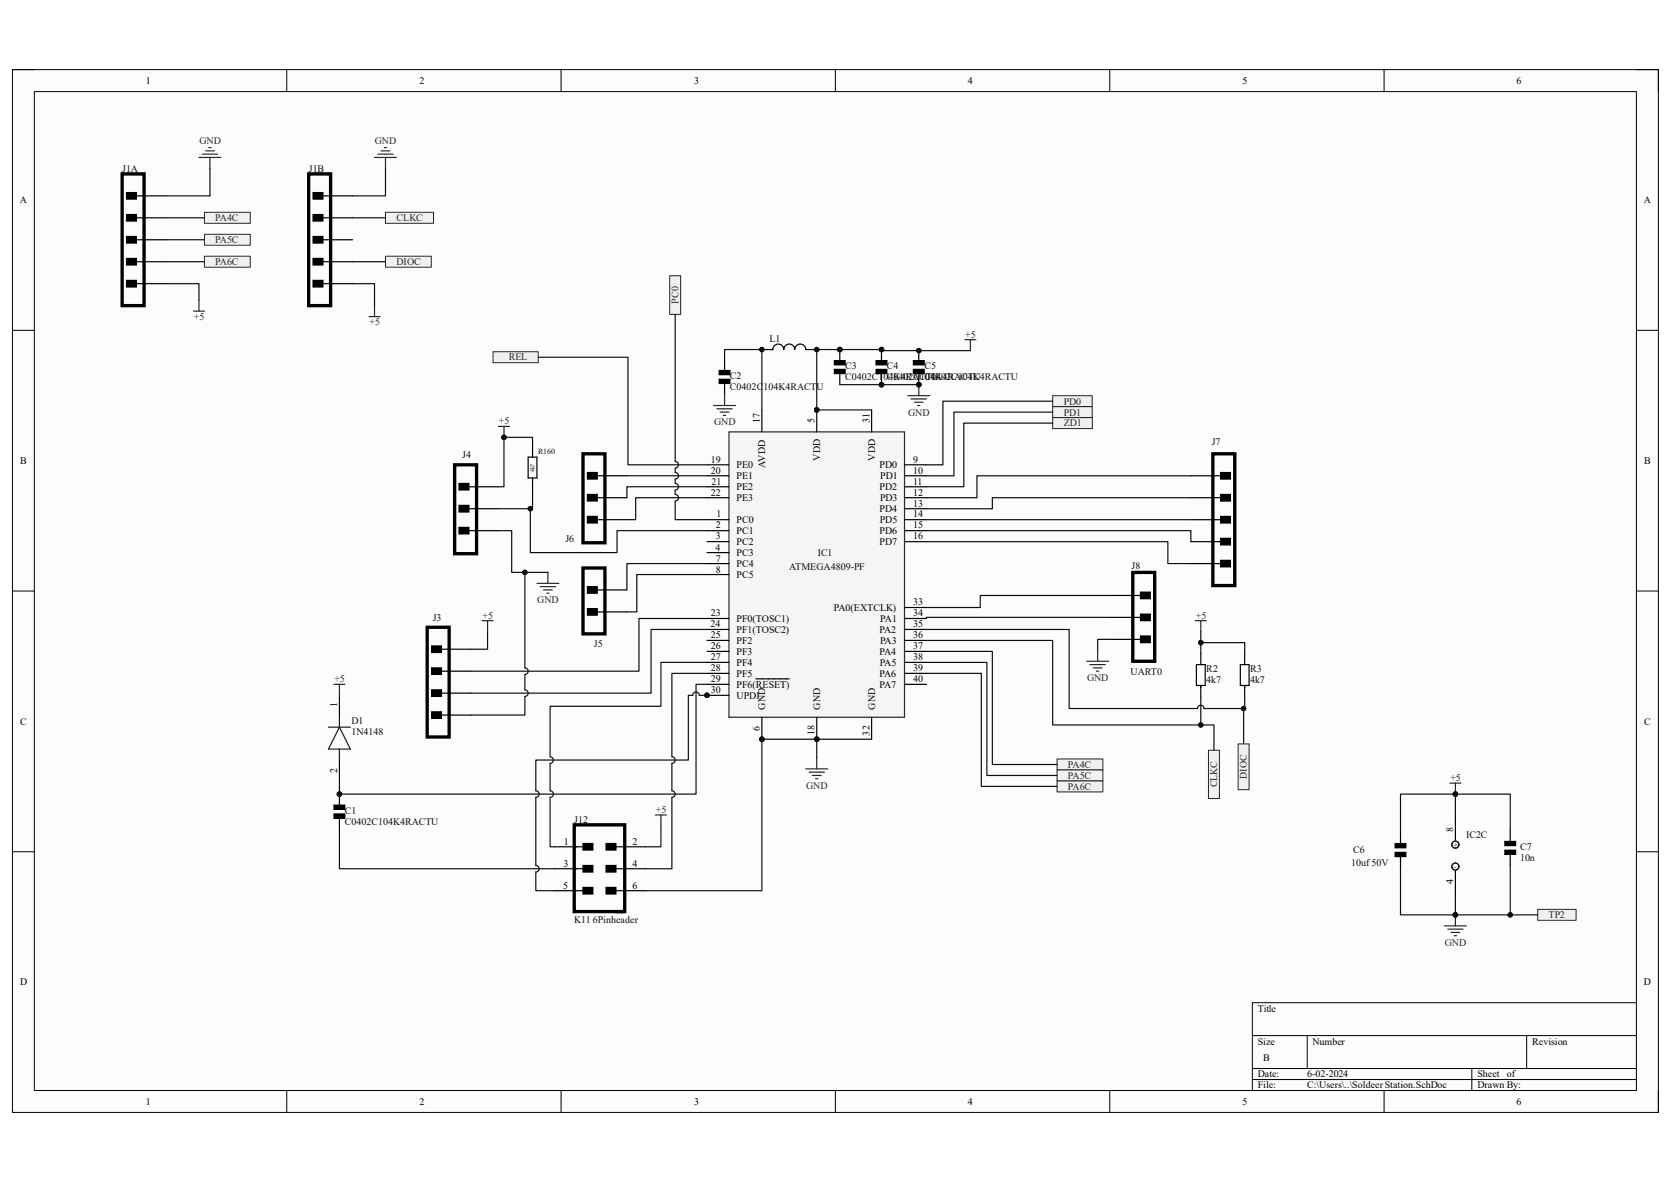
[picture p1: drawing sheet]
<svg xmlns="http://www.w3.org/2000/svg" width="297mm" height="210mm" viewBox="0 0 297 210" stroke-linecap="round" stroke-linejoin="round" font-family="sans-serif">
<path d="M2.2 12.4h292.6v185.3h-292.6z" fill-rule="evenodd" fill="#fcfcfc"/>
<path d="M2.2 12.4h292.6v185.3h-292.6z" fill="none" stroke="#000" stroke-width=".18"/>
<path d="M6.1 16.3h284.8v177.5h-284.8z" fill-rule="evenodd" fill="#fcfcfc"/>
<g fill="none" stroke="#000" stroke-width=".18">
<path d="M2.2 12.4h3.9M6.1 16.3h284.8v177.5h-284.8zM51 12.4v3.9M99.7 12.4v3.9M148.5 12.4v3.9M197.3 12.4v3.9M246 12.4v3.9M290.9 12.4h3.9v3.9M2.2 58.7h3.9M290.9 58.7h3.9M127.8 65.8h2v.8h-2zM127.8 67.4h2v.8h-2z"/>
<path d="M2.2 105h3.9M290.9 105h3.9M2.2 151.3h3.9M290.9 151.3h3.9M290.9 178.2h-68.3v15.6M51 193.8v3.9M99.7 193.8v3.9M148.5 193.8v3.9M197.3 193.8v3.9M222.6 184h68.3M222.6 189.9h68.3M222.6 191.8h68.3"/>
<path d="M232.4 184v5.9M246 193.8v3.9M261.6 189.9v3.9M271.4 184v5.9M294.8 193.8v3.9"/>
</g>
<path d="M128.8 63.9v1.9M128.8 66v.4M128.8 67.6v.4M128.8 68.2v1.9M136.4 62.1h1a.98 .98 0 0 1 .9-1 .98 .98 0 0 1 1 1 .97 .97 0 0 1 1-1 .97 .97 0 0 1 1 1 .98 .98 0 0 1 .9-1 .98 .98 0 0 1 1 1h1" fill="none" stroke="#000" stroke-width=".21"/>
<g fill="#000">
<path d="M127.8 65.8h2v.8h-2z" fill-rule="evenodd"/>
<path d="M127.8 67.4h2v.8h-2z" fill-rule="evenodd"/>
</g>
<circle cx="149.3" cy="62.1" r=".39" fill="#0e0e0e"/>
<circle cx="149.3" cy="62.1" r=".39" fill="none" stroke="#0e0e0e" stroke-width=".18"/>
<path d="M149.3 62.1v2M149.3 66.4v1.9" fill="none" stroke="#000" stroke-width=".21"/>
<circle cx="149.3" cy="62.1" r=".39" fill="#0e0e0e"/>
<circle cx="149.3" cy="62.1" r=".39" fill="none" stroke="#0e0e0e" stroke-width=".18"/>
<path d="M149.3 64.3v.3M149.3 65.8v.4" fill="none" stroke="#000" stroke-width=".21"/>
<g fill="#000">
<path d="M148.3 64.1h1.9v.7h-1.9z" fill-rule="evenodd"/>
<path d="M148.3 65.6h1.9v.8h-1.9z" fill-rule="evenodd"/>
</g>
<path d="M148.3 64.1h1.9v.7h-1.9zM148.3 65.6h1.9v.8h-1.9z" fill="none" stroke="#000" stroke-width=".18"/>
<circle cx="156.7" cy="62.1" r=".39" fill="#0e0e0e"/>
<circle cx="156.7" cy="62.1" r=".39" fill="none" stroke="#0e0e0e" stroke-width=".18"/>
<circle cx="156.7" cy="68.3" r=".39" fill="#0e0e0e"/>
<circle cx="156.7" cy="68.3" r=".39" fill="none" stroke="#0e0e0e" stroke-width=".18"/>
<path d="M156.7 62.1v2" fill="none" stroke="#000" stroke-width=".21"/>
<circle cx="156.7" cy="62.1" r=".39" fill="#0e0e0e"/>
<circle cx="156.7" cy="62.1" r=".39" fill="none" stroke="#0e0e0e" stroke-width=".18"/>
<path d="M156.7 66.4v1.9" fill="none" stroke="#000" stroke-width=".21"/>
<circle cx="156.7" cy="68.3" r=".39" fill="#0e0e0e"/>
<circle cx="156.7" cy="68.3" r=".39" fill="none" stroke="#0e0e0e" stroke-width=".18"/>
<path d="M156.7 64.3v.3M156.7 65.8v.4" fill="none" stroke="#000" stroke-width=".21"/>
<g fill="#000">
<path d="M155.7 65.6h2v.8h-2z" fill-rule="evenodd"/>
<path d="M155.7 64.1h2v.7h-2z" fill-rule="evenodd"/>
</g>
<path d="M155.7 65.6h2v.8h-2zM155.7 64.1h2v.7h-2z" fill="none" stroke="#000" stroke-width=".18"/>
<circle cx="163.3" cy="68.3" r=".39" fill="#0e0e0e"/>
<circle cx="163.3" cy="68.3" r=".39" fill="none" stroke="#0e0e0e" stroke-width=".18"/>
<path d="M163.3 62.1v2M163.3 66.4v1.9" fill="none" stroke="#000" stroke-width=".21"/>
<circle cx="163.3" cy="68.3" r=".39" fill="#0e0e0e"/>
<circle cx="163.3" cy="68.3" r=".39" fill="none" stroke="#0e0e0e" stroke-width=".18"/>
<g fill="none" stroke="#000" stroke-width=".21">
<path d="M94.7 79.3v1.9M163.3 64.3v.3M163.3 65.8v.4M81.6 85.9h1.7v1.2h-1.7zM81.6 89.8h1.7v1.2h-1.7zM81.6 93.7h1.7v1.2h-1.7zM83.3 86.5h5.3M83.3 90.4h5.3M83.3 94.3h5.3M93.9 81.2h1.5v3.7h-1.5zM94.7 84.9v2.2M104.4 84h1.8v1.1h-1.8z"/>
<path d="M104.4 87.9h1.8v1.1h-1.8zM104.4 91.8h1.8v1.1h-1.8zM106.2 84.5h5.2M106.2 88.4h5.2M106.2 92.3h5.2M76.7 114.8h1.8v1.1h-1.8zM76.7 118.7h1.8v1.1h-1.8zM78.5 115.4h5.2M78.5 119.3h5.2M104.4 104.2h1.8v1.2h-1.8zM104.4 108.1h1.8v1.2h-1.8zM106.2 104.8h5.2"/>
<path d="M106.2 108.7h5.2M76.7 122.6h1.8v1.1h-1.8zM76.7 126.5h1.8v1.1h-1.8zM78.5 123.2h5.2M78.5 127.1h5.2"/>
</g>
<g fill="#000">
<path d="M162.3 65.6h2v.8h-2z" fill-rule="evenodd"/>
<path d="M162.3 64.1h2v.7h-2z" fill-rule="evenodd"/>
<path d="M81.6 85.9h1.7v1.2h-1.7z" fill-rule="evenodd"/>
<path d="M81.6 89.8h1.7v1.2h-1.7z" fill-rule="evenodd"/>
<path d="M81.6 93.7h1.7v1.2h-1.7z" fill-rule="evenodd"/>
<path d="M104.4 84h1.8v1.1h-1.8z" fill-rule="evenodd"/>
<path d="M104.4 87.9h1.8v1.1h-1.8z" fill-rule="evenodd"/>
<path d="M104.4 91.8h1.8v1.1h-1.8z" fill-rule="evenodd"/>
<path d="M76.7 114.8h1.8v1.1h-1.8z" fill-rule="evenodd"/>
<path d="M76.7 118.7h1.8v1.1h-1.8z" fill-rule="evenodd"/>
<path d="M104.4 104.2h1.8v1.2h-1.8z" fill-rule="evenodd"/>
<path d="M104.4 108.1h1.8v1.2h-1.8z" fill-rule="evenodd"/>
<path d="M76.7 122.6h1.8v1.1h-1.8z" fill-rule="evenodd"/>
<path d="M76.7 126.5h1.8v1.1h-1.8z" fill-rule="evenodd"/>
</g>
<path d="M162.3 65.6h2v.8h-2zM162.3 64.1h2v.7h-2z" fill="none" stroke="#000" stroke-width=".18"/>
<path d="M88.6 75.8h2M89.6 75.8v1.9M126.8 72.1h3.9M127.4 72.6h2.8M128 73.2h1.6M128.6 73.8h.4M128.8 70.1v2M171.5 60.4h2M172.5 60.4v1.9" fill="none" stroke="#262626" stroke-width=".21"/>
<path d="M80.8 82.6h3.9v15.8h-3.9zM103.6 80.6h3.9v15.8h-3.9zM75.9 111.5h3.9v19.5h-3.9zM103.6 100.9h3.9v11.7h-3.9z" fill="none" stroke="#000" stroke-width=".59"/>
<circle cx="89.6" cy="77.7" r=".39" fill="#0e0e0e"/>
<circle cx="89.6" cy="77.7" r=".39" fill="none" stroke="#0e0e0e" stroke-width=".18"/>
<path d="M85.7 110.3h1.9M86.7 110.3v1.9M59.4 121.6h1.9M60.3 121.6v1.9" fill="none" stroke="#262626" stroke-width=".21"/>
<circle cx="60.3" cy="141.1" r=".39" fill="#0e0e0e"/>
<circle cx="60.3" cy="141.1" r=".39" fill="none" stroke="#0e0e0e" stroke-width=".18"/>
<path d="M60.3 141.1v1.9M60.3 145.4v1.9" fill="none" stroke="#000" stroke-width=".21"/>
<circle cx="60.3" cy="141.1" r=".39" fill="#0e0e0e"/>
<circle cx="60.3" cy="141.1" r=".39" fill="none" stroke="#0e0e0e" stroke-width=".18"/>
<g fill="none" stroke="#000" stroke-width=".21">
<path d="M211.7 96.2h5.2M211.7 92.3h5.2M211.7 88.4h5.2M211.7 84.5h5.2M216.9 99.6h1.8v1.1h-1.8zM216.9 95.7h1.8v1.1h-1.8zM216.9 91.8h1.8v1.1h-1.8zM216.9 87.9h1.8v1.1h-1.8zM216.9 84h1.8v1.1h-1.8zM197.4 113.6h5.3M197.4 109.7h5.3M197.4 105.8h5.3"/>
<path d="M202.7 113h1.8v1.2h-1.8zM202.7 109.1h1.8v1.2h-1.8zM202.7 105.2h1.8v1.2h-1.8zM211.7 100.1h5.2M60.3 143.2v.4M60.3 144.8v.4M98.6 150.5h5M98.6 154.4h5M98.6 158.3h5.2M103.6 157.7h1.8v1.1h-1.8zM103.6 153.8h1.8v1.1h-1.8zM103.6 149.9h1.8v1.1h-1.8z"/>
<path d="M107.7 149.9h1.8v1.1h-1.8zM107.7 153.8h1.8v1.1h-1.8zM107.7 157.7h1.8v1.1h-1.8zM109.5 150.5h5.2M109.5 154.4h5.2M109.5 158.3h5.2M109.5 162.2h1.3"/>
</g>
<g fill="#000">
<path d="M216.9 99.6h1.8v1.1h-1.8z" fill-rule="evenodd"/>
<path d="M216.9 95.7h1.8v1.1h-1.8z" fill-rule="evenodd"/>
<path d="M216.9 91.8h1.8v1.1h-1.8z" fill-rule="evenodd"/>
<path d="M216.9 87.9h1.8v1.1h-1.8z" fill-rule="evenodd"/>
<path d="M216.9 84h1.8v1.1h-1.8z" fill-rule="evenodd"/>
<path d="M202.7 113h1.8v1.2h-1.8z" fill-rule="evenodd"/>
<path d="M202.7 109.1h1.8v1.2h-1.8z" fill-rule="evenodd"/>
<path d="M202.7 105.2h1.8v1.2h-1.8z" fill-rule="evenodd"/>
<path d="M59.4 143h1.9v.8h-1.9z" fill-rule="evenodd"/>
<path d="M59.4 144.6h1.9v.8h-1.9z" fill-rule="evenodd"/>
<path d="M103.6 157.7h1.8v1.1h-1.8z" fill-rule="evenodd"/>
<path d="M103.6 153.8h1.8v1.1h-1.8z" fill-rule="evenodd"/>
<path d="M103.6 149.9h1.8v1.1h-1.8z" fill-rule="evenodd"/>
<path d="M107.7 149.9h1.8v1.1h-1.8z" fill-rule="evenodd"/>
<path d="M107.7 153.8h1.8v1.1h-1.8z" fill-rule="evenodd"/>
<path d="M107.7 157.7h1.8v1.1h-1.8z" fill-rule="evenodd"/>
</g>
<path d="M59.4 143h1.9v.8h-1.9zM59.4 144.6h1.9v.8h-1.9z" fill="none" stroke="#000" stroke-width=".18"/>
<g fill="none" stroke="#262626" stroke-width=".21">
<path d="M161.4 70.3h3.9M161.9 70.9h2.8M162.5 71.5h1.6M163.1 72.1h.4M163.3 68.3v2M193.2 117.5h3.9M193.7 118.1h2.8M194.3 118.7h1.6M194.9 119.3h.4M195.1 115.5v2M143.2 136.6h3.9M143.8 137.2h2.7"/>
<path d="M144.4 137.8h1.5M145 138.4h.4M145.2 134.7v1.9M116.5 144.8h1.9M117.5 144.8v2"/>
</g>
<path d="M215.6 80.6h3.9v23.4h-3.9zM201.3 101.7h3.9v15.8h-3.9zM102.1 146.6h8.9v15.4h-8.9z" fill="none" stroke="#000" stroke-width=".59"/>
<circle cx="163.3" cy="68.3" r=".39" fill="#0e0e0e"/>
<circle cx="163.3" cy="68.3" r=".39" fill="none" stroke="#0e0e0e" stroke-width=".18"/>
<path d="M187.9 134.9h8.1v1.9h-8.1z" fill-rule="evenodd" fill="#f0f0f0"/>
<path d="M187.9 134.9h8.1v1.9h-8.1z" fill="none" stroke="#262626" stroke-width=".18"/>
<path d="M187.9 136.8h8.1v2h-8.1z" fill-rule="evenodd" fill="#f0f0f0"/>
<path d="M187.9 136.8h8.1v2h-8.1z" fill="none" stroke="#262626" stroke-width=".18"/>
<path d="M187.9 138.8h8.1v1.9h-8.1z" fill-rule="evenodd" fill="#f0f0f0"/>
<path d="M187.9 138.8h8.1v1.9h-8.1z" fill="none" stroke="#262626" stroke-width=".18"/>
<path d="M187.1 70.3h7v2h-7z" fill-rule="evenodd" fill="#f0f0f0"/>
<path d="M187.1 70.3h7v2h-7z" fill="none" stroke="#262626" stroke-width=".18"/>
<path d="M187.1 72.3h7v1.9h-7z" fill-rule="evenodd" fill="#f0f0f0"/>
<path d="M187.1 72.3h7v1.9h-7z" fill="none" stroke="#262626" stroke-width=".18"/>
<path d="M187.1 74.2h7.1v1.9h-7.1z" fill-rule="evenodd" fill="#f0f0f0"/>
<path d="M187.1 74.2h7.1v1.9h-7.1z" fill="none" stroke="#262626" stroke-width=".18"/>
<path d="M212.5 110.3h1.9M213.4 110.3v1.9" fill="none" stroke="#262626" stroke-width=".21"/>
<path d="M212.7 118.1h1.5v3.7h-1.5zM213.4 116.1v2M220.5 118.1h1.5v3.7h-1.5zM221.2 116.1v2M213.4 121.8v2.1M221.2 121.8v2.1" fill="none" stroke="#000" stroke-width=".21"/>
<path d="M214.8 133.3h1.9v8.6h-1.9z" fill-rule="evenodd" fill="#f0f0f0"/>
<path d="M214.8 133.3h1.9v8.6h-1.9z" fill="none" stroke="#262626" stroke-width=".18"/>
<path d="M220.1 132.2h1.9v8.1h-1.9z" fill-rule="evenodd" fill="#f0f0f0"/>
<path d="M220.1 132.2h1.9v8.1h-1.9z" fill="none" stroke="#262626" stroke-width=".18"/>
<path d="M87.6 62.5h8.1v1.9h-8.1z" fill-rule="evenodd" fill="#f0f0f0"/>
<path d="M87.6 62.5h8.1v1.9h-8.1z" fill="none" stroke="#262626" stroke-width=".18"/>
<circle cx="145.2" cy="72.8" r=".39" fill="#0e0e0e"/>
<circle cx="145.2" cy="72.8" r=".39" fill="none" stroke="#0e0e0e" stroke-width=".18"/>
<circle cx="125.7" cy="123.5" r=".39" fill="#0e0e0e"/>
<circle cx="125.7" cy="123.5" r=".39" fill="none" stroke="#0e0e0e" stroke-width=".18"/>
<circle cx="135.4" cy="131.3" r=".39" fill="#0e0e0e"/>
<circle cx="135.4" cy="131.3" r=".39" fill="none" stroke="#0e0e0e" stroke-width=".18"/>
<circle cx="145.2" cy="131.3" r=".39" fill="#0e0e0e"/>
<circle cx="145.2" cy="131.3" r=".39" fill="none" stroke="#0e0e0e" stroke-width=".18"/>
<path d="M129.6 76.7h31.2v50.7h-31.2z" fill-rule="evenodd" fill="#f5f5f5"/>
<path d="M129.6 76.7h31.2v50.7h-31.2z" fill="none" stroke="#262626" stroke-width=".21"/>
<path d="M135.4 72.8v3.9M145.2 72.8v3.9" fill="none" stroke="#000" stroke-width=".21"/>
<circle cx="145.2" cy="72.8" r=".39" fill="#0e0e0e"/>
<circle cx="145.2" cy="72.8" r=".39" fill="none" stroke="#0e0e0e" stroke-width=".18"/>
<g fill="none" stroke="#000" stroke-width=".21">
<path d="M154.9 72.8v3.9M125.7 92.3h3.9M125.7 94.3h3.9M125.7 96.2h3.9M125.7 98.2h3.9M125.7 82.6h3.9M125.7 84.5h3.9M125.7 86.5h3.9M125.7 88.4h3.9M160.8 92.3h3.9M160.8 94.3h3.9M160.8 96.2h3.9"/>
<path d="M160.8 82.6h3.9M160.8 84.5h3.9M160.8 86.5h3.9M160.8 88.4h3.9M160.8 90.4h3.9M125.7 100.1h3.9M125.7 102.1h3.9M125.7 123.5h3.9"/>
</g>
<circle cx="125.7" cy="123.5" r=".39" fill="#0e0e0e"/>
<circle cx="125.7" cy="123.5" r=".39" fill="none" stroke="#0e0e0e" stroke-width=".18"/>
<g fill="none" stroke="#000" stroke-width=".21">
<path d="M125.7 109.9h3.9M125.7 111.8h3.9M125.7 113.8h3.9M125.7 115.7h3.9M125.7 117.7h3.9M125.7 119.6h3.9M160.8 109.9h3.9M160.8 111.8h3.9M160.8 113.8h3.9M160.8 115.7h3.9M160.8 117.7h3.9M160.8 119.6h3.9"/>
<path d="M160.8 107.9h3.9M125.7 121.6h3.9M134.4 120.6h5.9M135.4 127.4v3.9M160.8 121.6h3.9"/>
</g>
<circle cx="135.4" cy="131.3" r=".39" fill="#0e0e0e"/>
<circle cx="135.4" cy="131.3" r=".39" fill="none" stroke="#0e0e0e" stroke-width=".18"/>
<path d="M145.2 127.4v3.9" fill="none" stroke="#000" stroke-width=".21"/>
<circle cx="145.2" cy="131.3" r=".39" fill="#0e0e0e"/>
<circle cx="145.2" cy="131.3" r=".39" fill="none" stroke="#0e0e0e" stroke-width=".18"/>
<path d="M154.9 127.4v3.9" fill="none" stroke="#000" stroke-width=".21"/>
<path d="M119 49h2v6.9h-2z" fill-rule="evenodd" fill="#f0f0f0"/>
<path d="M119 49h2v6.9h-2z" fill="none" stroke="#262626" stroke-width=".18"/>
<path d="M95.4 103.6h3.9M96 104.2h2.8M96.6 104.8h1.6M97.2 105.4h.4M97.4 101.7v1.9M257.7 139.1h2M258.7 139.1v2" fill="none" stroke="#262626" stroke-width=".21"/>
<path d="M248.9 147.9v2M248.9 150.1v.4M248.9 151.6v.4M248.9 152.2v2M268.4 147.5v2M268.4 149.7v.4M268.4 151.2v.4M268.4 151.8v2" fill="none" stroke="#000" stroke-width=".21"/>
<g fill="#000">
<path d="M248 149.9h1.9v.8h-1.9z" fill-rule="evenodd"/>
<path d="M248 151.4h1.9v.8h-1.9z" fill-rule="evenodd"/>
<path d="M267.5 149.5h1.9v.8h-1.9z" fill-rule="evenodd"/>
<path d="M267.5 151h1.9v.8h-1.9z" fill-rule="evenodd"/>
</g>
<path d="M248 149.9h1.9v.8h-1.9zM248 151.4h1.9v.8h-1.9zM267.5 149.5h1.9v.8h-1.9zM267.5 151h1.9v.8h-1.9z" fill="none" stroke="#000" stroke-width=".18"/>
<circle cx="258.7" cy="141.1" r=".39" fill="#0e0e0e"/>
<circle cx="258.7" cy="141.1" r=".39" fill="none" stroke="#0e0e0e" stroke-width=".18"/>
<path d="M273.3 161.6h6.8v1.9h-6.8z" fill-rule="evenodd" fill="#f0f0f0"/>
<path d="M273.3 161.6h6.8v1.9h-6.8z" fill="none" stroke="#262626" stroke-width=".18"/>
<path d="M256.7 164.5h3.9M257.3 165.1h2.8M257.9 165.7h1.6M258.5 166.3h.4M258.7 162.5v2" fill="none" stroke="#262626" stroke-width=".21"/>
<circle cx="258.7" cy="162.5" r=".39" fill="#0e0e0e"/>
<circle cx="258.7" cy="162.5" r=".39" fill="none" stroke="#0e0e0e" stroke-width=".18"/>
<path d="M21.7 30.9h3.9v23.4h-3.9zM54.9 30.9h3.9v23.4h-3.9z" fill="none" stroke="#000" stroke-width=".59"/>
<g fill="#000">
<path d="M22.5 34.2h1.7v1.2h-1.7z" fill-rule="evenodd"/>
<path d="M22.5 38.1h1.7v1.2h-1.7z" fill-rule="evenodd"/>
<path d="M55.6 34.2h1.8v1.2h-1.8z" fill-rule="evenodd"/>
<path d="M55.6 38.1h1.8v1.2h-1.8z" fill-rule="evenodd"/>
<path d="M22.5 42h1.7v1.2h-1.7z" fill-rule="evenodd"/>
<path d="M22.5 45.9h1.7v1.2h-1.7z" fill-rule="evenodd"/>
<path d="M22.5 49.8h1.7v1.2h-1.7z" fill-rule="evenodd"/>
<path d="M55.6 42h1.8v1.2h-1.8z" fill-rule="evenodd"/>
<path d="M55.6 45.9h1.8v1.2h-1.8z" fill-rule="evenodd"/>
<path d="M55.6 49.8h1.8v1.2h-1.8z" fill-rule="evenodd"/>
</g>
<g fill="none" stroke="#000" stroke-width=".21">
<path d="M22.5 34.2h1.7v1.2h-1.7zM22.5 38.1h1.7v1.2h-1.7zM24.2 34.8h5.3M24.2 38.7h5.3M55.6 34.2h1.8v1.2h-1.8zM55.6 38.1h1.8v1.2h-1.8zM57.4 34.8h5.3M57.4 38.7h5.3M22.5 42h1.7v1.2h-1.7zM22.5 45.9h1.7v1.2h-1.7zM22.5 49.8h1.7v1.2h-1.7zM24.2 42.6h5.3"/>
<path d="M24.2 46.5h5.3M24.2 50.4h5.3M55.6 42h1.8v1.2h-1.8zM55.6 45.9h1.8v1.2h-1.8zM55.6 49.8h1.8v1.2h-1.8zM57.4 42.6h5.3M57.4 46.5h5.3M57.4 50.4h5.3"/>
</g>
<path d="M35.4 28h3.9M35.9 27.4h2.8M36.5 26.8h1.6M37.1 26.2h.4M37.3 28v1.9M66.6 28h3.9M67.2 27.4h2.7M67.7 26.8h1.6M68.3 26.2h.4M68.5 28v1.9" fill="none" stroke="#262626" stroke-width=".21"/>
<path d="M36.3 37.7h8.2v2h-8.2z" fill-rule="evenodd" fill="#f0f0f0"/>
<path d="M36.3 37.7h8.2v2h-8.2z" fill="none" stroke="#262626" stroke-width=".18"/>
<path d="M36.3 41.6h8.2v2h-8.2z" fill-rule="evenodd" fill="#f0f0f0"/>
<path d="M36.3 41.6h8.2v2h-8.2z" fill="none" stroke="#262626" stroke-width=".18"/>
<path d="M36.3 45.5h8.2v2h-8.2z" fill-rule="evenodd" fill="#f0f0f0"/>
<path d="M36.3 45.5h8.2v2h-8.2z" fill="none" stroke="#262626" stroke-width=".18"/>
<path d="M34.4 55.3h1.9M35.4 53.3v2" fill="none" stroke="#262626" stroke-width=".21"/>
<path d="M68.5 37.7h8.6v2h-8.6z" fill-rule="evenodd" fill="#f0f0f0"/>
<path d="M68.5 37.7h8.6v2h-8.6z" fill="none" stroke="#262626" stroke-width=".18"/>
<path d="M68.5 45.5h8.2v2h-8.2z" fill-rule="evenodd" fill="#f0f0f0"/>
<path d="M68.5 45.5h8.2v2h-8.2z" fill="none" stroke="#262626" stroke-width=".18"/>
<path d="M65.6 56.3h1.9M66.6 54.3v2" fill="none" stroke="#262626" stroke-width=".21"/>
<path d="M60.3 125.3v1.9M60.3 135v2M258.7 145.4v3.9M258.7 154.7v4" fill="none" stroke="#000" stroke-width=".21"/>
<g fill="none" stroke="#1c1c1c" stroke-width=".21">
<path d="M58.4 129.2h3.9M60.3 129.2l2 3.9h-3.9zM60.3 127.2v2M60.3 133.1v1.9"/>
<circle cx="258.7" cy="150.1" r=".63"/>
<circle cx="258.7" cy="154" r=".63"/>
</g>
<path d="M136.4 62.1h-1v10.7" fill="none" stroke="#0e0e0e" stroke-width=".21"/>
<circle cx="135.4" cy="62.1" r=".39" fill="#0e0e0e"/>
<circle cx="135.4" cy="62.1" r=".39" fill="none" stroke="#0e0e0e" stroke-width=".18"/>
<path d="M144.2 62.1h1v10.7" fill="none" stroke="#0e0e0e" stroke-width=".21"/>
<circle cx="145.2" cy="72.8" r=".39" fill="#0e0e0e"/>
<circle cx="145.2" cy="72.8" r=".39" fill="none" stroke="#0e0e0e" stroke-width=".18"/>
<circle cx="145.2" cy="62.1" r=".39" fill="#0e0e0e"/>
<circle cx="145.2" cy="62.1" r=".39" fill="none" stroke="#0e0e0e" stroke-width=".18"/>
<path d="M145.2 72.8h9.7" fill="none" stroke="#0e0e0e" stroke-width=".21"/>
<circle cx="145.2" cy="72.8" r=".39" fill="#0e0e0e"/>
<circle cx="145.2" cy="72.8" r=".39" fill="none" stroke="#0e0e0e" stroke-width=".18"/>
<path d="M135.4 62.1h-6.6v1.8" fill="none" stroke="#0e0e0e" stroke-width=".21"/>
<circle cx="135.4" cy="62.1" r=".39" fill="#0e0e0e"/>
<circle cx="135.4" cy="62.1" r=".39" fill="none" stroke="#0e0e0e" stroke-width=".18"/>
<path d="M149.3 68.3h7.4" fill="none" stroke="#0e0e0e" stroke-width=".21"/>
<circle cx="156.7" cy="68.3" r=".39" fill="#0e0e0e"/>
<circle cx="156.7" cy="68.3" r=".39" fill="none" stroke="#0e0e0e" stroke-width=".18"/>
<path d="M156.7 68.3h6.6" fill="none" stroke="#0e0e0e" stroke-width=".21"/>
<circle cx="156.7" cy="68.3" r=".39" fill="#0e0e0e"/>
<circle cx="156.7" cy="68.3" r=".39" fill="none" stroke="#0e0e0e" stroke-width=".18"/>
<circle cx="163.3" cy="68.3" r=".39" fill="#0e0e0e"/>
<circle cx="163.3" cy="68.3" r=".39" fill="none" stroke="#0e0e0e" stroke-width=".18"/>
<path d="M149.3 62.1h7.4" fill="none" stroke="#0e0e0e" stroke-width=".21"/>
<circle cx="149.3" cy="62.1" r=".39" fill="#0e0e0e"/>
<circle cx="149.3" cy="62.1" r=".39" fill="none" stroke="#0e0e0e" stroke-width=".18"/>
<circle cx="156.7" cy="62.1" r=".39" fill="#0e0e0e"/>
<circle cx="156.7" cy="62.1" r=".39" fill="none" stroke="#0e0e0e" stroke-width=".18"/>
<path d="M145.2 62.1h4.1" fill="none" stroke="#0e0e0e" stroke-width=".21"/>
<circle cx="145.2" cy="62.1" r=".39" fill="#0e0e0e"/>
<circle cx="145.2" cy="62.1" r=".39" fill="none" stroke="#0e0e0e" stroke-width=".18"/>
<circle cx="149.3" cy="62.1" r=".39" fill="#0e0e0e"/>
<circle cx="149.3" cy="62.1" r=".39" fill="none" stroke="#0e0e0e" stroke-width=".18"/>
<path d="M89.6 77.7v8.8h-1M111.4 84.5h14.3M125.7 86.5h-14.3v1.9M125.7 88.4h-12.7v3.9h-1.6M125.7 100.1h-14.3v4.7M125.7 102.1h-12.5v6.6h-1.8" fill="none" stroke="#0e0e0e" stroke-width=".21"/>
<circle cx="89.6" cy="77.7" r=".39" fill="#0e0e0e"/>
<circle cx="89.6" cy="77.7" r=".39" fill="none" stroke="#0e0e0e" stroke-width=".18"/>
<path d="M89.6 77.7h5.1v1.6" fill="none" stroke="#0e0e0e" stroke-width=".21"/>
<circle cx="89.6" cy="77.7" r=".39" fill="#0e0e0e"/>
<circle cx="89.6" cy="77.7" r=".39" fill="none" stroke="#0e0e0e" stroke-width=".18"/>
<path d="M94.3 90.4v7.8h15.4v-3.9h16" fill="none" stroke="#0e0e0e" stroke-width=".21"/>
<circle cx="94.3" cy="90.4" r=".39" fill="#0e0e0e"/>
<circle cx="94.3" cy="90.4" r=".39" fill="none" stroke="#0e0e0e" stroke-width=".18"/>
<path d="M86.7 112.2v3.2h-3M125.7 109.9h-12.1v9.4h-29.9M125.7 111.8h-10v11.4h-32M60.3 123.5v1.8M125.7 121.6h-2v19.5h-63.4v-4.1" fill="none" stroke="#0e0e0e" stroke-width=".21"/>
<circle cx="60.3" cy="141.1" r=".39" fill="#0e0e0e"/>
<circle cx="60.3" cy="141.1" r=".39" fill="none" stroke="#0e0e0e" stroke-width=".18"/>
<path d="M135.4 131.3h9.8" fill="none" stroke="#0e0e0e" stroke-width=".21"/>
<circle cx="135.4" cy="131.3" r=".39" fill="#0e0e0e"/>
<circle cx="135.4" cy="131.3" r=".39" fill="none" stroke="#0e0e0e" stroke-width=".18"/>
<circle cx="145.2" cy="131.3" r=".39" fill="#0e0e0e"/>
<circle cx="145.2" cy="131.3" r=".39" fill="none" stroke="#0e0e0e" stroke-width=".18"/>
<path d="M145.2 131.3h9.7" fill="none" stroke="#0e0e0e" stroke-width=".21"/>
<circle cx="145.2" cy="131.3" r=".39" fill="#0e0e0e"/>
<circle cx="145.2" cy="131.3" r=".39" fill="none" stroke="#0e0e0e" stroke-width=".18"/>
<path d="M145.2 131.3v3.4" fill="none" stroke="#0e0e0e" stroke-width=".21"/>
<circle cx="145.2" cy="131.3" r=".39" fill="#0e0e0e"/>
<circle cx="145.2" cy="131.3" r=".39" fill="none" stroke="#0e0e0e" stroke-width=".18"/>
<path d="M197.4 105.8h-23.2v2.1h-9.5M197.4 109.7h-32.7v.2M197.4 113.6h-2.3v1.9M125.9 123.5h-1.6a.58 .58 0 0 0-.6-.5 .58 .58 0 0 0-.6 .5h-.8v11.5h-27.1v5.5a.58 .58 0 0 1 .6 .6 .58 .58 0 0 1-.6 .6v12.1a.58 .58 0 0 1 .6 .6 .58 .58 0 0 1-.6 .5v3.4h3.4M60.3 147.3v7.1h38.3" fill="none" stroke="#0e0e0e" stroke-width=".21"/>
<circle cx="125.7" cy="123.5" r=".39" fill="#0e0e0e"/>
<circle cx="125.7" cy="123.5" r=".39" fill="none" stroke="#0e0e0e" stroke-width=".18"/>
<path d="M211.7 88.4h-35.3v2h-11.7M211.7 84.5h-38v3.9h-9M125.7 117.7h-8.2v7.8h-19.7v9a.58 .58 0 0 1 .6 .6 .58 .58 0 0 1-.6 .5v4.9a.58 .58 0 0 1 .6 .6 .58 .58 0 0 1-.6 .6v8.8h.8M125.7 119.6h-6.3v14.9a.58 .58 0 0 1 .6 .6 .58 .58 0 0 1-.6 .5v4.9a.58 .58 0 0 1 .6 .6 .58 .58 0 0 1-.6 .6v12.7h-4.7M135.4 131.3v27h-20.7M117.5 146.8v3.7h-2.8" fill="none" stroke="#0e0e0e" stroke-width=".21"/>
<circle cx="135.4" cy="131.3" r=".39" fill="#0e0e0e"/>
<circle cx="135.4" cy="131.3" r=".39" fill="none" stroke="#0e0e0e" stroke-width=".18"/>
<path d="M187.1 71.3h-19.5v11.3h-2.9M187.1 73.2h-17.5v11.3h-4.9M187.1 75.2h-15.8v11.3h-6.6M164.7 94.3h47v1.9M164.7 96.2h42.9v3.9h4.1M164.7 92.3h47M164.7 119.6h9.7v20.1h13.5M164.7 115.7h11.7v20.1h11.5M164.7 117.7h10.7v20.1h12.5M213.4 114.2h7.8v1.9" fill="none" stroke="#0e0e0e" stroke-width=".21"/>
<circle cx="213.4" cy="114.2" r=".39" fill="#0e0e0e"/>
<circle cx="213.4" cy="114.2" r=".39" fill="none" stroke="#0e0e0e" stroke-width=".18"/>
<path d="M120 55.9v26.1a.58 .58 0 0 1 .6 .6 .58 .58 0 0 1-.6 .6v.8a.58 .58 0 0 1 .6 .5 .58 .58 0 0 1-.6 .6v.8a.58 .58 0 0 1 .6 .6 .58 .58 0 0 1-.6 .6v.8a.58 .58 0 0 1 .6 .5 .58 .58 0 0 1-.6 .6v3.3h5.7M95.7 63.5h15.9v19.1h14.1M93.3 101.7v17a.58 .58 0 0 1 .6 .6 .58 .58 0 0 1-.6 .5v2.8a.58 .58 0 0 1 .6 .6 .58 .58 0 0 1-.6 .5v3.4h-9.6" fill="none" stroke="#0e0e0e" stroke-width=".21"/>
<circle cx="93.3" cy="101.7" r=".39" fill="#0e0e0e"/>
<circle cx="93.3" cy="101.7" r=".39" fill="none" stroke="#0e0e0e" stroke-width=".18"/>
<path d="M163.3 62.1v.2" fill="none" stroke="#0e0e0e" stroke-width=".21"/>
<circle cx="163.3" cy="62.3" r=".39" fill="#0e0e0e"/>
<circle cx="163.3" cy="62.3" r=".39" fill="none" stroke="#0e0e0e" stroke-width=".18"/>
<path d="M213.4 123.9v4.9" fill="none" stroke="#0e0e0e" stroke-width=".21"/>
<circle cx="213.4" cy="128.8" r=".39" fill="#0e0e0e"/>
<circle cx="213.4" cy="128.8" r=".39" fill="none" stroke="#0e0e0e" stroke-width=".18"/>
<path d="M221 125.9v6.3" fill="none" stroke="#0e0e0e" stroke-width=".21"/>
<circle cx="221" cy="125.9" r=".39" fill="#0e0e0e"/>
<circle cx="221" cy="125.9" r=".39" fill="none" stroke="#0e0e0e" stroke-width=".18"/>
<path d="M258.7 141.1h-9.8v6.8" fill="none" stroke="#0e0e0e" stroke-width=".21"/>
<circle cx="258.7" cy="141.1" r=".39" fill="#0e0e0e"/>
<circle cx="258.7" cy="141.1" r=".39" fill="none" stroke="#0e0e0e" stroke-width=".18"/>
<path d="M258.7 141.1h9.7v6.4" fill="none" stroke="#0e0e0e" stroke-width=".21"/>
<circle cx="258.7" cy="141.1" r=".39" fill="#0e0e0e"/>
<circle cx="258.7" cy="141.1" r=".39" fill="none" stroke="#0e0e0e" stroke-width=".18"/>
<path d="M248.9 154.2v8.3h9.8" fill="none" stroke="#0e0e0e" stroke-width=".21"/>
<circle cx="258.7" cy="162.5" r=".39" fill="#0e0e0e"/>
<circle cx="258.7" cy="162.5" r=".39" fill="none" stroke="#0e0e0e" stroke-width=".18"/>
<path d="M268.4 153.8v8.7h-9.7" fill="none" stroke="#0e0e0e" stroke-width=".21"/>
<circle cx="268.4" cy="162.5" r=".39" fill="#0e0e0e"/>
<circle cx="268.4" cy="162.5" r=".39" fill="none" stroke="#0e0e0e" stroke-width=".18"/>
<circle cx="258.7" cy="162.5" r=".39" fill="#0e0e0e"/>
<circle cx="258.7" cy="162.5" r=".39" fill="none" stroke="#0e0e0e" stroke-width=".18"/>
<path d="M268.4 162.5h4.9" fill="none" stroke="#0e0e0e" stroke-width=".21"/>
<circle cx="268.4" cy="162.5" r=".39" fill="#0e0e0e"/>
<circle cx="268.4" cy="162.5" r=".39" fill="none" stroke="#0e0e0e" stroke-width=".18"/>
<path d="M88.6 94.3h2.3v7.4h6.5" fill="none" stroke="#0e0e0e" stroke-width=".21"/>
<circle cx="93.3" cy="101.7" r=".39" fill="#0e0e0e"/>
<circle cx="93.3" cy="101.7" r=".39" fill="none" stroke="#0e0e0e" stroke-width=".18"/>
<path d="M94.7 87.1v3.3h-6.1" fill="none" stroke="#0e0e0e" stroke-width=".21"/>
<circle cx="94.3" cy="90.4" r=".39" fill="#0e0e0e"/>
<circle cx="94.3" cy="90.4" r=".39" fill="none" stroke="#0e0e0e" stroke-width=".18"/>
<path d="M156.7 62.1v.2h15.8" fill="none" stroke="#0e0e0e" stroke-width=".21"/>
<circle cx="163.3" cy="62.3" r=".39" fill="#0e0e0e"/>
<circle cx="163.3" cy="62.3" r=".39" fill="none" stroke="#0e0e0e" stroke-width=".18"/>
<circle cx="156.7" cy="62.1" r=".39" fill="#0e0e0e"/>
<circle cx="156.7" cy="62.1" r=".39" fill="none" stroke="#0e0e0e" stroke-width=".18"/>
<path d="M164.7 111.8h25.3v14.1h22.9a.58 .58 0 0 1 .5-.6 .58 .58 0 0 1 .6 .6h7.2v-2" fill="none" stroke="#0e0e0e" stroke-width=".21"/>
<circle cx="221" cy="125.9" r=".39" fill="#0e0e0e"/>
<circle cx="221" cy="125.9" r=".39" fill="none" stroke="#0e0e0e" stroke-width=".18"/>
<path d="M213.4 112.2v3.9" fill="none" stroke="#0e0e0e" stroke-width=".21"/>
<circle cx="213.4" cy="114.2" r=".39" fill="#0e0e0e"/>
<circle cx="213.4" cy="114.2" r=".39" fill="none" stroke="#0e0e0e" stroke-width=".18"/>
<path d="M29.5 38.7h6.8M37.3 29.9v4.9h-7.8M62.7 38.7h5.8M68.5 29.9v4.9h-5.8M29.5 50.4h5.9v2.9M29.5 42.6h6.8M29.5 46.5h6.8M62.7 50.4h3.9v3.9M62.7 46.5h5.8M164.7 113.8h22.4v15h28.7v4.5" fill="none" stroke="#0e0e0e" stroke-width=".21"/>
<circle cx="213.4" cy="128.8" r=".39" fill="#0e0e0e"/>
<circle cx="213.4" cy="128.8" r=".39" fill="none" stroke="#0e0e0e" stroke-width=".18"/>
<path d="M258.7 141.1v4.3" fill="none" stroke="#0e0e0e" stroke-width=".21"/>
<circle cx="258.7" cy="141.1" r=".39" fill="#0e0e0e"/>
<circle cx="258.7" cy="141.1" r=".39" fill="none" stroke="#0e0e0e" stroke-width=".18"/>
<path d="M258.7 158.7v3.8" fill="none" stroke="#0e0e0e" stroke-width=".21"/>
<circle cx="258.7" cy="162.5" r=".39" fill="#0e0e0e"/>
<circle cx="258.7" cy="162.5" r=".39" fill="none" stroke="#0e0e0e" stroke-width=".18"/>
<g font-size="1.8">
<text x="25.9" y="14.9">1</text>
<text x="74.5" y="14.9">2</text>
<text x="123.4" y="14.9">3</text>
<text x="172" y="14.9">4</text>
<text x="220.9" y="14.9">5</text>
<text x="269.6" y="14.9">6</text>
<text x="3.5" y="36.1">A</text>
<text x="292.2" y="36.1">A</text>
<text x="135" y="75.2" transform="rotate(-90 135 75.2)">17</text>
<text x="144.8" y="75.2" transform="rotate(-90 144.8 75.2)">5</text>
<text x="154.6" y="75.2" transform="rotate(-90 154.6 75.2)">31</text>
<text x="3.6" y="82.5">B</text>
<text x="126.3" y="82.2">19</text>
<text x="130.9" y="83.2">PE0</text>
<text x="136" y="83.1" transform="rotate(-90 136 83.1)">AVDD</text>
<text x="145.8" y="81.8" transform="rotate(-90 145.8 81.8)">VDD</text>
<text x="155.5" y="81.8" transform="rotate(-90 155.5 81.8)">VDD</text>
<text x="156.3" y="83.2">PD0</text>
<text x="162.3" y="82.2">9</text>
<text x="292.3" y="82.5">B</text>
<text x="126.3" y="84.2">20</text>
<text x="126.3" y="88.1">22</text>
<text x="126.4" y="86.1">21</text>
<text x="130.9" y="85.1">PE1</text>
<text x="130.9" y="87.1">PE2</text>
<text x="130.9" y="89">PE3</text>
<text x="156.3" y="87.1">PD2</text>
<text x="156.4" y="89">PD3</text>
<text x="156.5" y="85.1">PD1</text>
<text x="162.3" y="84.2">10</text>
<text x="162.3" y="86.1">11</text>
<text x="162.3" y="88.1">12</text>
<text x="127.2" y="93.9">2</text>
<text x="127.3" y="95.8">3</text>
<text x="127.3" y="91.9">1</text>
<text x="130.9" y="92.9">PC0</text>
<text x="130.9" y="94.9">PC1</text>
<text x="156.3" y="91">PD4</text>
<text x="156.3" y="94.9">PD6</text>
<text x="156.4" y="92.9">PD5</text>
<text x="162.3" y="90">13</text>
<text x="162.3" y="91.9">14</text>
<text x="162.3" y="93.9">15</text>
<text x="162.3" y="95.8">16</text>
<text x="127.2" y="97.8">4</text>
<text x="127.2" y="99.8">7</text>
<text x="127.2" y="101.7">8</text>
<text x="130.9" y="96.8">PC2</text>
<text x="130.9" y="98.8">PC3</text>
<text x="130.9" y="100.8">PC4</text>
<text x="156.3" y="96.8">PD7</text>
<text x="130.9" y="102.7">PC5</text>
<text x="162.3" y="107.6">33</text>
<text x="126.3" y="111.5">24</text>
<text x="126.4" y="109.5">23</text>
<text x="126.4" y="113.4">25</text>
<text x="130.9" y="110.5">PF0(TOSC1)</text>
<text x="130.9" y="112.4">PF1(TOSC2)</text>
<text x="148.2" y="108.5">PA0(EXTCLK)</text>
<text x="156.3" y="112.4">PA2</text>
<text x="156.5" y="110.5">PA1</text>
<text x="162.3" y="109.5">34</text>
<text x="162.3" y="111.5">35</text>
<text x="162.3" y="113.4">36</text>
<text x="126.3" y="115.4">26</text>
<text x="126.3" y="117.3">27</text>
<text x="126.3" y="119.3">28</text>
<text x="130.9" y="114.4">PF2</text>
<text x="130.9" y="116.3">PF3</text>
<text x="130.9" y="118.3">PF4</text>
<text x="156.3" y="116.3">PA4</text>
<text x="156.4" y="118.3">PA5</text>
<text x="156.4" y="114.4">PA3</text>
<text x="162.3" y="115.4">37</text>
<text x="162.3" y="117.3">38</text>
<text x="162.3" y="119.3">39</text>
<text x="59.9" y="125.7" transform="rotate(-90 59.9 125.7)">1</text>
<text x="126.3" y="123.1">30</text>
<text x="126.3" y="121.2">29</text>
<text x="130.9" y="124.1">UPDI</text>
<text x="130.9" y="120.2">PF5</text>
<text x="130.9" y="122.2">PF6(RESET)</text>
<text x="156.3" y="120.2">PA6</text>
<text x="156.3" y="122.2">PA7</text>
<text x="162.3" y="121.2">40</text>
<text x="3.6" y="128.8">C</text>
<text x="135" y="129.8" transform="rotate(-90 135 129.8)">6</text>
<text x="136" y="126.1" transform="rotate(-90 136 126.1)">GND</text>
<text x="144.8" y="130.6" transform="rotate(-90 144.8 130.6)">18</text>
<text x="145.8" y="126.1" transform="rotate(-90 145.8 126.1)">GND</text>
<text x="154.6" y="130.7" transform="rotate(-90 154.6 130.7)">32</text>
<text x="155.5" y="126.1" transform="rotate(-90 155.5 126.1)">GND</text>
<text x="292.3" y="128.8">C</text>
<text x="59.9" y="137.4" transform="rotate(-90 59.9 137.4)">2</text>
<text x="258.3" y="147.7" transform="rotate(-90 258.3 147.7)">8</text>
<text x="100.2" y="154">3</text>
<text x="100.2" y="150.1">1</text>
<text x="112.4" y="150.1">2</text>
<text x="112.4" y="154">4</text>
<text x="100.1" y="157.9">5</text>
<text x="112.4" y="157.9">6</text>
<text x="258.3" y="157.1" transform="rotate(-90 258.3 157.1)">4</text>
<text x="3.6" y="175.1">D</text>
<text x="223.6" y="179.7">Title</text>
<text x="292.2" y="175.1">D</text>
<text x="223.6" y="185.6">Size</text>
<text x="233.3" y="185.6">Number</text>
<text x="272.3" y="185.6">Revision</text>
<text x="223.6" y="191.4">Date:</text>
<text x="224.5" y="188.5">B</text>
<text x="232.3" y="191.4">6-02-2024</text>
<text x="262.6" y="191.4">Sheet</text>
<text x="267.8" y="191.4">of</text>
<text x="25.9" y="196.3">1</text>
<text x="74.5" y="196.3">2</text>
<text x="123.4" y="196.3">3</text>
<text x="172" y="196.3">4</text>
<text x="220.9" y="196.3">5</text>
<text x="223.6" y="193.4">File:</text>
<text x="232.3" y="193.4">C:\Users\..\Soldeer Station.SchDoc</text>
<text x="262.6" y="193.4">Drawn By:</text>
<text x="269.6" y="196.3">6</text>
</g>
<g font-size="1.8" fill="#262626">
<text x="35.4" y="25.7">GND</text>
<text x="66.6" y="25.7">GND</text>
<text x="38.3" y="39.3">PA4C</text>
<text x="70.5" y="39.3">CLKC</text>
<text x="38.3" y="43.2">PA5C</text>
<text x="38.3" y="47.1">PA6C</text>
<text x="70.5" y="47.1">DIOC</text>
<text x="120.6" y="53.9" transform="rotate(-90 120.6 53.9)">PC0</text>
<text x="34.5" y="56.9">+5</text>
<text x="65.7" y="57.8">+5</text>
<text x="171.6" y="60">+5</text>
<text x="90.4" y="64.1">REL</text>
<text x="189.1" y="71.9">PD0</text>
<text x="88.7" y="75.4">+5</text>
<text x="126.9" y="75.6">GND</text>
<text x="161.4" y="73.8">GND</text>
<text x="189.1" y="73.8">PD1</text>
<text x="189.1" y="75.8">ZD1</text>
<text x="95.5" y="107.2">GND</text>
<text x="85.8" y="109.9">+5</text>
<text x="212.6" y="109.9">+5</text>
<text x="59.4" y="121.2">+5</text>
<text x="193.2" y="121">GND</text>
<text x="189.8" y="136.4">PA4C</text>
<text x="143.3" y="140.1">GND</text>
<text x="189.8" y="138.4">PA5C</text>
<text x="189.8" y="140.3">PA6C</text>
<text x="216.4" y="139.9" transform="rotate(-90 216.4 139.9)">CLKC</text>
<text x="221.6" y="138.3" transform="rotate(-90 221.6 138.3)">DIOC</text>
<text x="257.8" y="138.8">+5</text>
<text x="116.6" y="144.4">+5</text>
<text x="275.3" y="163.2">TP2</text>
<text x="256.8" y="168">GND</text>
</g>
<g font-size="1.8" fill="#0e0e0e">
<text x="21.7" y="30.5">J1A</text>
<text x="54.9" y="30.5">J1B</text>
<text x="136.8" y="60.7">L1</text>
<text x="150.2" y="65.6">C3</text>
<text x="157.6" y="65.6">C4</text>
<text x="164.3" y="65.6">C5</text>
<text x="129.8" y="67.4">C2</text>
<text x="129.8" y="69.3">C0402C104K4RACTU</text>
<text x="150.2" y="67.6">C0402C104K4RACTU</text>
<text x="157.6" y="67.6">C0402C104K4RACTU</text>
<text x="164.3" y="67.6">C0402C104K4RACTU</text>
<text x="82.2" y="81.4">J4</text>
<text x="215.4" y="79.1">J7</text>
<text x="100.5" y="96.3">J6</text>
<text x="140.3" y="101.3">ATMEGA4809-PF</text>
<text x="145.4" y="98.8">IC1</text>
<text x="201.1" y="101.1">J8</text>
<text x="76.9" y="110.3">J3</text>
<text x="105.6" y="115">J5</text>
<text x="201" y="119.8">UART0</text>
<text x="214.4" y="119.5">R2</text>
<text x="222.2" y="119.5">R3</text>
<text x="214.4" y="121.4">4k7</text>
<text x="222.2" y="121.4">4k7</text>
<text x="62.5" y="128.6">D1</text>
<text x="62.5" y="130.6">1N4148</text>
<text x="61.3" y="144.6">C1</text>
<text x="61.3" y="146.6">C0402C104K4RACTU</text>
<text x="102.1" y="146.2">J12</text>
<text x="260.6" y="148.9">IC2C</text>
<text x="240.2" y="153.8">10uf 50V</text>
<text x="240.5" y="151.6">C6</text>
<text x="270.2" y="151">C7</text>
<text x="270.2" y="153">10n</text>
<text x="102.1" y="163.9">K11 6Pinheader</text>
</g>
<text font-size="1.4" fill="#0e0e0e" x="95.6" y="80.7">R160</text>
<g font-size="1.1" fill="#0e0e0e">
<text x="95" y="84" transform="rotate(-90 95 84)">4k7</text>
<text x="258.5" y="150.4">+</text>
<text x="258.5" y="154.3">-</text>
</g>
</svg>
